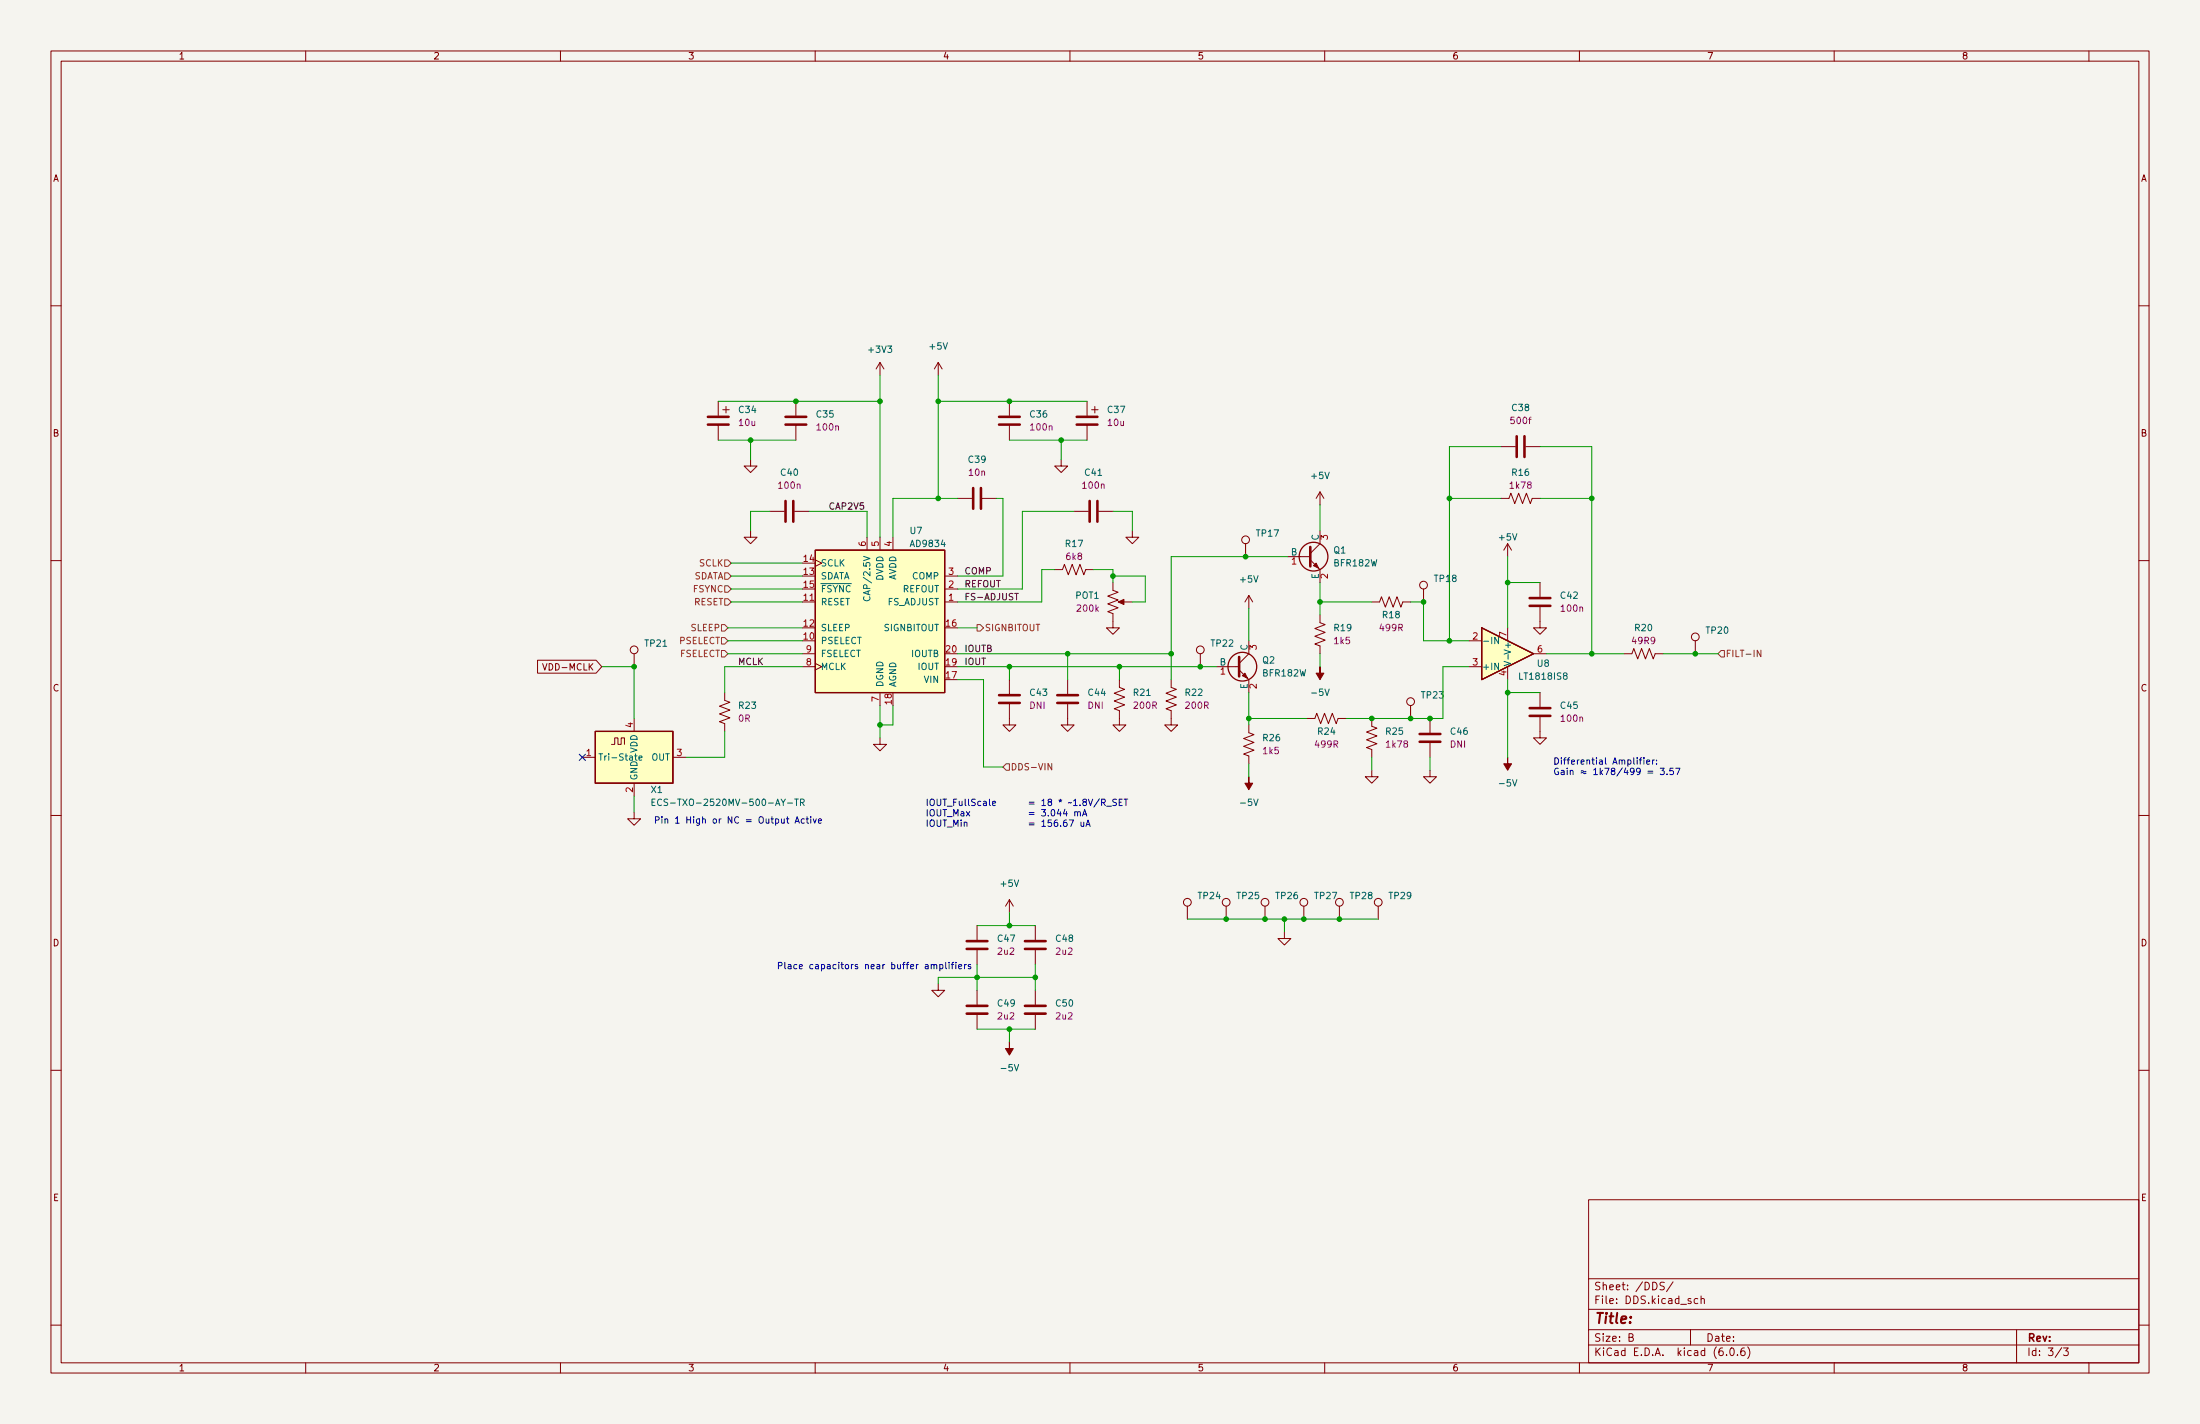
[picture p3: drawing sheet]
<svg xmlns="http://www.w3.org/2000/svg" width="432mm" height="279mm" viewBox="0 0 432 279" stroke-linecap="round" stroke-linejoin="round" font-family="sans-serif">
<path d="M0 0h431.8v279.4h-431.8z" fill="#f5f4ef" stroke="#f5f4ef" stroke-width=".2"/>
<g fill="none" stroke="#840000" stroke-width=".2">
<path d="M10 10h411.8v259.4h-411.8zM12 12h407.8v255.4h-407.8zM60 10v2M110 10v2M160 10v2M210 10v2M260 10v2M310 10v2M360 10v2M410 10v2M10 60h2M419.8 60h2"/>
<path d="M141 78.7v2.8M142.5 79.8v1.2M156.2 78.7v2.8M172.7 71.1v2.6M172.7 71.1l-.7 1.3M172.7 71.1l.8 1.3M184.1 71.1l-.7 1.3M184.1 71.1v2.6M184.1 71.1l.8 1.3M198.1 78.7v2.8M213.4 78.7v2.8M214.9 79.8v1.2"/>
<path d="M141 83.6v2.8M141.9 80.4h1.2M147.3 90.2v1.2h1.3l-1.3 1.3-1.3-1.3h1.3M156.2 83.6v2.8M188 97.8h2.8M192.8 97.8h2.8M198.1 83.6v2.8M208.3 90.2v1.2h1.2l-1.2 1.3-1.3-1.3h1.3M213.4 83.6v2.8M214.2 80.4h1.3M259.1 96.5l-.8 1.3M259.1 96.5v2.6"/>
<path d="M259.1 96.5l.7 1.3M294.6 97.8h1.6l.3-1 .8 2 .8-2 .7 2 .8-2 .8 2 .3-1h1.6M294.6 87.6h2.8M299.5 87.6h2.8M10 110h2M147.3 104.1v1.3h1.3l-1.3 1.3-1.3-1.3h1.3M151.1 100.3h2.8M156 100.3h2.7M157.5 118.1h2.5M160 109.9l1.3 .6-1.3 .6M170.2 105.4v2.6M172.7 105.4v2.6"/>
<path d="M175.3 105.4v2.6M185.4 118.1h2.6M185.4 115.6h2.6M185.4 113h2.6M207 111.8h1.5l.4-1.1 .8 2.1 .7-2.1 .8 2.1 .8-2.1 .7 2.1 .4-1h1.5M210.8 100.3h2.8M215.6 100.3h2.8M218.4 114.3v1.5l1.1 .4-2.1 .8 2.1 .7-2.1 .8 2.1 .8-2.1 .7 1 .4v2.8h1.3l-1.3 1.3-1.2-1.3h1.2M220.2 118.1h2M222.2 104.1v1.3h1.3l-1.3 1.3-1.2-1.3h1.2M244.5 106.7v2.5M245.1 116.8v2.6"/>
<path d="M245.1 116.8l-.8 1.3M245.1 116.8l.8 1.3M252.7 109.2h4.5M257.2 109.9l1.9 1.9v2.5M259.1 104.1v2.6l-1.9 1.9M269.2 118.1h1.6l.3-1 .8 2 .8-2 .7 2 .8-2 .8 2 .3-1h1.6M279.4 115.6v2.5M295.9 106.7l-.8 1.3M295.9 106.7v2.5M295.9 106.7l.8 1.3M302.3 119.1v4.1h1.2l-1.2 1.3-1.3-1.3h1.3M302.3 114.3v2.8"/>
<path d="M419.8 110h2M105.5 129.5h11.5l1.1 1.3-1.1 1.3h-11.5zM106.5 130.2l.4 1.3 .5-1.3M124.5 128.3v2.5M142.2 135.9v1.5l1.1 .4-2.1 .8 2.1 .7-2.1 .8 2.1 .7-2.1 .8 1 .4v1.5M157.5 130.8h2.5M157.5 128.3h2.5M160 130.2l1.3 .6-1.3 .6M172.7 135.9v2.5M198.1 138.2v4h1.3l-1.3 1.3-1.3-1.3h1.3M198.1 133.4v2.7M209.5 138.2v4h1.3l-1.3 1.3-1.2-1.3h1.2"/>
<path d="M209.5 133.4v2.7M219.7 133.4v1.5l1 .4-2 .7 2 .8-2 .7 2 .8-2 .8 1 .3v2.8h1.3l-1.3 1.3-1.3-1.3h1.3M229.9 133.4v1.5l1 .4-2 .7 2 .8-2 .7 2 .8-2 .8 1 .3v2.8h1.2l-1.2 1.3-1.3-1.3h1.3M235.6 128.3v2.5M238.8 130.8h4.4M243.2 131.4l1.9 2v2.5M245.1 125.7v2.6l-1.9 1.9M259.1 120.7v1.5l1 .4-2 .7 2 .8-2 .7 2 .8-2 .8 1 .3v1.6M276.9 138.4v2.6M288.3 130.8h2.5M288.3 125.7h2.5M295.9 123.2v2.5"/>
<path d="M295.9 130.8v2.6M301 128.3h2.5M302.3 135.9v2.8M318.8 128.3h1.5l.4-1 .7 2 .8-2 .8 2 .7-2 .8 2 .4-1h1.5M332.7 125.7v2.6M10 160h2M114.3 148.6h2.5M120 146.1h.6v-1.3h.7v1.3h.6v-1.3h.7v1.3M124.5 159.4v1.3h1.2l-1.2 1.2-1.3-1.2h1.3M124.5 141v2.5M124.5 153.7v2.5M132.1 148.6h2.5"/>
<path d="M172.7 144.8v1.3h1.3l-1.3 1.2-1.3-1.2h1.3M245.1 142.2v1.6l1 .3-2 .8 2 .8-2 .7 2 .8-2 .8 1 .3v1.6M256.5 141h1.6l.3-1 .8 2 .8-2 .7 2 .8-2 .8 2 .3-1h1.6M269.2 151.1v1.3h1.3l-1.3 1.3-1.2-1.3h1.2M269.2 141v1.5l1.1 .4-2.1 .7 2.1 .8-2.1 .8 2.1 .7-2.1 .8 1 .4v1.5M280.7 151.1v1.3h1.2l-1.2 1.3-1.3-1.3h1.3M280.7 141v2.8M280.7 145.8v2.8M302.3 140.7v4.1h1.2l-1.2 1.3-1.3-1.3h1.3M419.8 160h2M198.1 176.5l-.7 1.3M198.1 176.5v2.6"/>
<path d="M198.1 176.5l.8 1.3M233 177.8v2.5M240.7 177.8v2.5M248.3 177.8v2.5M255.9 177.8v2.5M262.9 177.8v2.5M270.5 177.8v2.5M184.1 193v1.3h1.3l-1.3 1.3-1.2-1.3h1.2M191.8 181.6v2.8M191.8 186.4v2.8M191.8 194.3v2.8M191.8 199.1v2.8"/>
<path d="M203.2 181.6v2.8M203.2 186.4v2.8M203.2 194.3v2.8M203.2 199.1v2.8M252.1 182.9v1.3h1.3l-1.3 1.2-1.3-1.2h1.3M10 210h2M419.8 210h2M311.8 235.4h108v32h-108zM10 260h2M311.8 256.9h108M311.8 250.9h108M326.7 251.6h-.6l-.3 .3 .1 .3 .7 .3v.4l-.2 .2-.6-.1"/>
<path d="M328.4 251.5l-1.3 1.9M333.2 254.9l-.4-.1-.3 .3 .2 .6h.5M333.9 254.9l.2-.1 .3 .1 .1 .9M333.9 254.3v1.5M419.8 260h2M60 267.4v2M110 267.4v2M160 267.4v2M210 267.4v2M260 267.4v2M310 267.4v2M311.8 263.9h108"/>
<path d="M311.8 260.9h108M319.7 262.4l.7-.1 .1-.2-.1-.4h-.7v1.5h.6l.3-.3a.39 .39 0 0 0-.4-.5M331.8 260.9v3M338.9 265.8v.2M339.7 264.5h.2a.8 .8 0 0 1 .5 .7 .8 .8 0 0 1-.5 .8 1 1 0 0 1-.2-1.5zM341 265.8v.2M342.4 264.5a.59 .59 0 0 0-.7 .6v.6l.1 .2 .4 .1 .2-.2 .1-.5-.1-.2-.5-.1-.2 .3M343 264.3a1.72 1.72 0 0 1 0 2.2M360 267.4v2M395.8 260.9v6.5M404.7 264.4l-1.3 1.9M405 264.5h.9l-.5 .5 .5 .2v.6l-.2 .2-.7-.2"/>
<path d="M410 267.4v2"/>
<circle cx="244.5" cy="105.9" r=".76"/>
<circle cx="279.4" cy="114.8" r=".76"/>
<circle cx="124.5" cy="127.5" r=".76"/>
<circle cx="235.6" cy="127.5" r=".76"/>
<circle cx="276.9" cy="137.7" r=".76"/>
<circle cx="332.7" cy="125" r=".76"/>
<circle cx="233" cy="177" r=".76"/>
<circle cx="240.7" cy="177" r=".76"/>
<circle cx="248.3" cy="177" r=".76"/>
<circle cx="255.9" cy="177" r=".76"/>
<circle cx="262.9" cy="177" r=".76"/>
<circle cx="270.5" cy="177" r=".76"/>
</g>
<g fill="#ffffc2" stroke="#ffffc2" stroke-width=".2">
<path d="M160 108h25.4v27.9h-25.4z"/>
<path d="M116.8 143.5h15.3v10.2h-15.3z"/>
<path d="M290.8 123.2l10.2 5.1-10.2 5.1z"/>
</g>
<g fill="none" stroke="#840000" stroke-width=".25">
<path d="M160 108h25.4v27.9h-25.4zM290.8 123.2l10.2 5.1-10.2 5.1zM116.8 143.5h15.3v10.2h-15.3z"/>
<circle cx="257.8" cy="109.2" r="2.82"/>
<circle cx="243.8" cy="130.8" r="2.82"/>
</g>
<path d="M169.6 117.1a.6 .6 0 0 0 .4 .8 .6 .6 0 0 0 .8-.6l-.2-.2M294.1 125v1.3l-.7-1.3v1.3M124.7 147.9v1.1l.3 .2M125.4 148.7l.6-.1v-.2l-.4-.1-.2 .2 .1 .6h.5M128 157.4h.4M128.6 156.8h-.6v1.3h.6M129.8 156.9a.6 .6 0 0 0-.8 .4 .6 .6 0 0 0 .6 .8l.2-.2M156 156.8h.7M156.3 156.8v1.3M157.1 157.4h.6l.1-.5-.7-.1v1.3M157.4 157.4l.4 .7" fill="none" stroke="#006464" stroke-width=".2"/>
<g fill="#840000" stroke="#840000" stroke-width=".2">
<path d="M295.9 148.6v1.3h.8l-.8 1.2-.8-1.2h.8z"/>
<path d="M245.1 152.4v1.3h.8l-.8 1.2-.8-1.2h.8z"/>
<path d="M198.1 204.5v1.2h.8l-.8 1.3-.7-1.3h.7z"/>
<path d="M259.1 130.8v1.3h.7l-.7 1.3-.8-1.3h.8z"/>
<path d="M219.5 118.1l1.1-.5v1z"/>
<path d="M243.8 132.6l.5-.5 .6 1z"/>
<path d="M257.8 111l.5-.5 .5 1z"/>
</g>
<g fill="none" stroke="#840000" stroke-width=".51">
<path d="M138.9 81.8h4.1M138.9 83.3h4.1M154.2 98.3v4.1M154.2 81.8h4M154.2 83.3h4M155.7 98.3v4.1M191 95.8v4M192.5 95.8v4M196.1 81.8h4.1M196.1 83.3h4.1M211.3 81.8h4.1M211.3 83.3h4.1"/>
<path d="M213.9 98.3v4.1M215.4 98.3v4.1M297.7 85.6v4.1M299.2 85.6v4.1M257.2 107.3v3.8M300.2 117.3h4.1M300.2 118.9h4.1M196.1 137.9h4.1M196.1 136.4h4.1M207.5 137.9h4.1M207.5 136.4h4.1M243.2 128.9v3.8"/>
<path d="M300.2 138.9h4.1M278.6 144h4.1M278.6 145.5h4.1M300.2 140.5h4.1M189.7 198.9h4.1M189.7 197.4h4.1M189.7 186.2h4.1M189.7 184.7h4.1M201.2 198.9h4M201.2 197.4h4M201.2 186.2h4M201.2 184.7h4"/>
</g>
<path d="M142.2 117.5h.7l.6 .6-.6 .6h-.7zM142.2 114.9h.7l.6 .7-.6 .6h-.7zM142.2 109.9h.7l.6 .6-.6 .6h-.7zM142.2 112.4h.7l.6 .6-.6 .7h-.7zM141.6 122.6h.6l.7 .6-.7 .6h-.6zM141.6 127.6h.6l.7 .7-.7 .6h-.6zM141.6 125.1h.6l.7 .6-.7 .7h-.6zM191.8 122.6h.6l.6 .6-.6 .6h-.6zM337.8 127.6h.7v1.3h-.7l-.6-.6zM345.6 127.6v1.2l-.7-1.2v1.2M197.5 149.9h.6v1.2h-.6l-.7-.6zM206.4 149.8v1.3l-.7-1.3v1.3" fill="none" stroke="#725600" stroke-width=".2"/>
<path d="M199.2 116.4h.7" fill="none" stroke="#0f0f0f" stroke-width=".2"/>
<g fill="none" stroke="#0000c2" stroke-width=".2">
<path d="M202 159.4h1M202 159.8h1M204.4 158.8h.8l-.4 .5 .4 .1v.6l-.2 .1-.6-.1M205.8 160v.1M206.5 158.9l.1-.1a.68 .68 0 0 1 .4 .7 .68 .68 0 0 1-.4 .6 .84 .84 0 0 1-.1-1.2zM207.8 158.8l-.3 .9h.8M208.1 159.3v.8M209 158.8l-.3 .9h.8M209.3 159.3v.8M211 159.4l.4-.1 .1 .8M211 159.3v.8M211.5 159.4l.2-.1h.3v.8"/>
<path d="M212 157.9v.2M212.6 159.7h.6M212.8 157.3l-.3-.2 .1-.2 .2-.1 .3 .1 .1 .3-.5 .2-.2 .2v.2l.3 .3h.2l.3-.3-.1-.3-.2-.2M213.6 156.8l.4 1.3 .5-1.3M215.8 156.7l-1.1 1.7M216.2 157.5l.6-.1 .1-.5-.7-.1v1.3M216.5 157.5l.4 .6M217.2 158.2h1M219.1 156.9l-.5-.1-.1 .1v.4l.5 .2 .1 .3-.2 .3-.5-.1M219.7 157.4h.4M220.3 156.8h-.6v1.3h.6M220.6 156.8h.8"/>
<path d="M221 156.8v1.3M305.8 150.8a.59 .59 0 0 0-.7 .6 .59 .59 0 0 0 .7 .5l.1-.5h-.2M306.4 151.2h.5l.1 .8M307 151.4l-.4 .1-.2 .2 .2 .3 .4-.1M307.6 151.1v.9M308.2 151.3l.5-.1v.8M308.2 151.1v.9M310.3 151.7l.3-.1 .4 .2 .3-.1M310.3 151.3l.3-.1 .4 .2 .3-.1M312.8 151.1l.4-.4v1.3M312.8 152h.7M314.1 150.7v1.3"/>
<path d="M314.2 151.5l.4 .5M314.6 151.1l-.5 .5M315 150.7h.8l-.5 1.3M316.5 151.3l-.3-.3 .1-.2 .2-.1 .3 .1 .1 .3-.5 .2-.2 .2v.2l.3 .3h.2l.3-.3v-.2l-.3-.2M318.4 150.7l-1.1 1.6M319.1 150.7l-.3 .9h.8M319.4 151.1v.9M320.7 151.3l-.2 .2-.4-.1-.1-.1 .1-.5 .4-.1 .2 .3v.7l-.2 .2-.4 .1M321.7 149.1h.5M321.9 151.3l-.2 .2-.4-.1-.1-.1 .1-.5 .4-.1 .2 .3v.7l-.2 .2-.4 .1M322.2 148.7l-.3 .2v1M322.7 148.7v.1"/>
<path d="M322.7 149.1v.8M323.2 149.5l.6-.1-.1-.2-.3-.1-.2 .2 .1 .6h.4M323.4 151.3h1M323.4 151.7h1M324.4 149.1v.8M324.7 149.1l-.3 .2M325.1 149.8v.1M325.1 149.2v.1M325.9 150.7h.7l-.4 .5 .4 .1v.6l-.2 .1-.5-.1M327.2 151.9v.1M328.4 150.7h-.6l-.1 .6 .2-.1 .4 .1 .2 .1-.1 .5-.2 .1-.5-.1M328.9 150.7h.8l-.5 1.3"/>
<path d="M154.4 160.7h.4M154.5 160.2v1.1l.3 .2M156 161.5l.5-1.3 .4 1.3M156.2 161.2h.6M157.9 160.7h-.4l-.2 .2 .1 .6h.5M158.2 160.7h.5M158.4 160.2v1.1l.3 .2M159.1 160.2v.2M159.1 160.7v.8M159.6 160.7l.3 .8 .3-.8M160.6 161.1l.6-.1v-.3h-.4l-.2 .1 .1 .7h.5M182 160.9v1.3"/>
<path d="M182.6 161.1l.2-.2a.43 .43 0 0 1 .6 .4v.4a.42 .42 0 0 1-.4 .5 .42 .42 0 0 1-.5-.5zM183.9 160.9v1l.3 .3h.2l.2-.3v-1M185.4 160.9v1.3M185.9 162.3h1M187.2 162.2v-1.3l.4 .9 .4-.9v1.3M188.6 161.3v.9M189.2 161.4h.5l.1 .8M189.2 161.3v.9M202 161.5h1M202 161.8h1M204.5 161.2l.3-.3v1.3M204.5 162.2h.7"/>
<path d="M206.4 160.9h-.6l-.1 .6 .2-.1h.4l.1 .2v.4l-.2 .2-.5-.2M207.5 160.9h-.4l-.1 .3-.1 .7 .2 .3 .5-.2v-.4l-.1-.2h-.4l-.2 .2M208.2 162v.2M209.3 160.9h-.3l-.2 .3-.1 .7 .3 .3 .4-.2v-.4l-.1-.2h-.3l-.3 .2M209.9 160.9h.8l-.5 1.3M212.2 161.3v.8l.5-.1M212.5 160.1l.4-1.3 .4 1.3M212.7 161.3v.9M213.1 162.2l.5-1.3 .4 1.3M213.3 161.8h.6M182.8 189.4l.5-.1v.8M183.3 189.4l.2-.2 .3 .1 .1 .8"/>
<path d="M184.5 189.3l.3-.1 .3 .3-.1 .5h-.5M184.5 189.2v1.3M185.6 188.8v1.1l.2 .2M186.3 188.8v.1M186.3 189.2v.9M186.7 189.2h.5M187.2 188.8l-.3 .2v1.1M187.6 188.8v.1M187.6 189.2v.9M188.2 189.7l.6-.2-.1-.2-.4-.1-.1 .2v.6h.5M189.3 189.2v.9M189.7 189.2l-.4 .3"/>
<path d="M190.5 189.3l-.3-.1-.2 .2 .1 .2 .4 .1v.3h-.5"/>
</g>
<g fill="none" stroke="#009600" stroke-width=".2">
<path d="M141 78.7h31.7M172.7 73.7v31.7M184.1 78.7h29.3M184.1 73.7v24.1M141 86.4h15.2M147.3 86.4v3.8M188 97.8h-12.7v7.6M195.6 97.8h1.2v15.2h-8.8M198.1 86.4h15.3M208.3 86.4v3.8M259.1 99.1v5M284.5 97.8h10.1"/>
<path d="M294.6 87.6h-10.1v38.1M302.3 97.8h10.1M302.3 87.6h10.1v40.7M143.5 113h14M143.5 110.5h14M143.5 118.1h14M143.5 115.6h14M151.1 100.3h-3.8v3.8M158.7 100.3h11.5v5.1M207 111.8h-2.5v6.3h-16.5M210.8 100.3h-10.1v15.3h-12.7M214.6 111.8h3.8v2.5"/>
<path d="M218.4 100.3h3.8v3.8M218.4 113h6.4v5.1h-2.6M245.1 119.4v6.3M252.7 109.2h-22.8v24.2M259.1 118.1h10.1M259.1 114.3v6.4M276.9 118.1h2.5v7.6h8.9M295.9 109.2v14M295.9 114.3h6.4M118.1 130.8h6.4v10.2M142.9 123.2h14.6M142.9 128.3h14.6"/>
<path d="M142.9 125.7h14.6M157.5 130.8h-15.3v5.1M172.7 138.4v6.4M175.3 138.4v3.8h-2.6M188 123.2h3.8M188 128.3h41.9M188 130.8h50.8M188 133.4h5v17.1h3.8M198.1 130.8v2.6M209.5 128.3v5.1M219.7 130.8v2.6M245.1 135.9v6.3"/>
<path d="M259.1 128.3v2.5M288.3 130.8h-5.1v10.2h-19M295.9 133.4v15.2M295.9 135.9h6.4M303.5 128.3h15.3M326.4 128.3h10.8M124.5 156.2v3.2M142.2 143.5v5.1h-7.6M245.1 141h11.4M245.1 149.9v2.5M269.2 148.6v2.5M280.7 148.6v2.5"/>
<path d="M198.1 179.1v2.5M191.8 189.2v5.1M191.8 181.6h11.4M203.2 191.8h-19.1v1.2M203.2 189.2v5.1M233 180.3h37.5M252.1 180.3v2.6M191.8 201.9h11.4M198.1 201.9v2.6"/>
</g>
<path d="M113.7 148l1.2 1.2M114.9 148l-1.2 1.2" fill="none" stroke="#000084" stroke-width=".2"/>
<g fill="#009600" stroke="#009600" stroke-width=".2">
<circle cx="284.5" cy="125.7" r=".46"/>
<circle cx="295.9" cy="114.3" r=".46"/>
<circle cx="259.1" cy="118.1" r=".46"/>
<circle cx="312.4" cy="97.8" r=".46"/>
<circle cx="269.2" cy="141" r=".46"/>
<circle cx="284.5" cy="97.8" r=".46"/>
<circle cx="124.5" cy="130.8" r=".46"/>
<circle cx="172.7" cy="142.2" r=".46"/>
<circle cx="262.9" cy="180.3" r=".46"/>
<circle cx="255.9" cy="180.3" r=".46"/>
<circle cx="245.1" cy="141" r=".46"/>
<circle cx="235.6" cy="130.8" r=".46"/>
<circle cx="248.3" cy="180.3" r=".46"/>
<circle cx="240.7" cy="180.3" r=".46"/>
<circle cx="252.1" cy="180.3" r=".46"/>
<circle cx="198.1" cy="130.8" r=".46"/>
<circle cx="147.3" cy="86.4" r=".46"/>
<circle cx="184.1" cy="97.8" r=".46"/>
<circle cx="156.2" cy="78.7" r=".46"/>
<circle cx="184.1" cy="78.7" r=".46"/>
<circle cx="172.7" cy="78.7" r=".46"/>
<circle cx="198.1" cy="78.7" r=".46"/>
<circle cx="208.3" cy="86.4" r=".46"/>
<circle cx="219.7" cy="130.8" r=".46"/>
<circle cx="218.4" cy="113" r=".46"/>
<circle cx="229.9" cy="128.3" r=".46"/>
<circle cx="244.5" cy="109.2" r=".46"/>
<circle cx="312.4" cy="128.3" r=".46"/>
<circle cx="279.4" cy="118.1" r=".46"/>
<circle cx="295.9" cy="135.9" r=".46"/>
<circle cx="332.7" cy="128.3" r=".46"/>
<circle cx="280.7" cy="141" r=".46"/>
<circle cx="276.9" cy="141" r=".46"/>
<circle cx="209.5" cy="128.3" r=".46"/>
<circle cx="198.1" cy="201.9" r=".46"/>
<circle cx="191.8" cy="191.8" r=".46"/>
<circle cx="198.1" cy="181.6" r=".46"/>
<circle cx="203.2" cy="191.8" r=".46"/>
</g>
<text font-size="2.8" fill="#840000" x="312.8" y="259.7">Title:</text>
<g font-size="2.1" fill="#840000">
<text x="312.8" y="255.9">File: DDS.kicad_sch</text>
<text x="312.8" y="253.2">Sheet: /DDS/</text>
<text x="312.8" y="263.2">Size: B</text>
<text x="334.8" y="263.2">Date:</text>
<text x="397.8" y="263.2">Rev:</text>
<text x="312.8" y="266">KiCad E.D.A. kicad (6.0.6)</text>
<text x="397.8" y="266">Id: 3/3</text>
</g>
<g font-size="1.8" fill="#840000">
<text x="35" y="11.7">1</text>
<text x="85" y="11.7">2</text>
<text x="135" y="11.7">3</text>
<text x="185" y="11.7">4</text>
<text x="235" y="11.7">5</text>
<text x="285" y="11.7">6</text>
<text x="335" y="11.7">7</text>
<text x="385" y="11.7">8</text>
<text x="10.3" y="35.6">A</text>
<text x="420.1" y="35.6">A</text>
<text x="10.3" y="85.7">B</text>
<text x="420.1" y="85.7">B</text>
<text x="107.2" y="131.5">VDD-MCLK</text>
<text x="10.3" y="135.6">C</text>
<text x="420.1" y="135.6">C</text>
<text x="10.3" y="185.7">D</text>
<text x="420.1" y="185.7">D</text>
<text x="10.4" y="235.7">E</text>
<text x="420.2" y="235.7">E</text>
<text x="35" y="269.1">1</text>
<text x="85" y="269.1">2</text>
<text x="135" y="269.1">3</text>
<text x="185" y="269.1">4</text>
<text x="235" y="269.1">5</text>
<text x="285" y="269.1">6</text>
<text x="335" y="269.1">7</text>
<text x="385" y="269.1">8</text>
</g>
<g font-size="1.8" fill="#006464">
<text x="170.6" y="69.2">+3V3</text>
<text x="182.6" y="68.6">+5V</text>
<text x="145.1" y="81">C34</text>
<text x="160.3" y="81.9">C35</text>
<text x="202.2" y="81.9">C36</text>
<text x="217.5" y="81">C37</text>
<text x="296.8" y="80.6">C38</text>
<text x="153.3" y="93.3">C40</text>
<text x="190.1" y="90.8">C39</text>
<text x="213" y="93.3">C41</text>
<text x="257.5" y="94">+5V</text>
<text x="296.8" y="93.3">R16</text>
<text x="178.7" y="104.8">U7</text>
<text x="178.9" y="107.3">AD9834</text>
<text x="209.2" y="107.3">R17</text>
<text x="246.7" y="105.3">TP17</text>
<text x="258.8" y="106" transform="rotate(-90 258.8 106)">C</text>
<text x="294.3" y="106">+5V</text>
<text x="161" y="113.7">SDATA</text>
<text x="161" y="111.1">SCLK</text>
<text x="173.4" y="114" transform="rotate(-90 173.4 114)">DVDD</text>
<text x="175.9" y="114" transform="rotate(-90 175.9 114)">AVDD</text>
<text x="179.1" y="113.7">COMP</text>
<text x="253.4" y="109">B</text>
<text x="258.8" y="113.6" transform="rotate(-90 258.8 113.6)">E</text>
<text x="261.8" y="108.6">Q1</text>
<text x="261.9" y="111.1">BFR182W</text>
<text x="161" y="118.7">RESET</text>
<text x="161" y="116.2">~{FSYNC}</text>
<text x="170.8" y="116.8" transform="rotate(-90 170.8 116.8)">CAP/2.5V</text>
<text x="174.1" y="118.7">FS_ADJUST</text>
<text x="177.1" y="116.2">REFOUT</text>
<text x="211.1" y="117.5">POT1</text>
<text x="243.5" y="114.3">+5V</text>
<text x="281.6" y="114.2">TP18</text>
<text x="306.4" y="117.5">C42</text>
<text x="161" y="123.8">SLEEP</text>
<text x="173.5" y="123.8">SIGNBITOUT</text>
<text x="261.9" y="123.8">R19</text>
<text x="271.4" y="121.3">R18</text>
<text x="321" y="123.8">R20</text>
<text x="334.9" y="124.3">TP20</text>
<text x="126.7" y="126.9">TP21</text>
<text x="161" y="126.4">PSELECT</text>
<text x="161" y="131.4">MCLK</text>
<text x="161" y="128.9">FSELECT</text>
<text x="178.9" y="128.9">IOUTB</text>
<text x="180.2" y="131.4">IOUT</text>
<text x="237.8" y="126.9">TP22</text>
<text x="239.4" y="130.6">B</text>
<text x="244.9" y="127.6" transform="rotate(-90 244.9 127.6)">C</text>
<text x="247.8" y="130.2">Q2</text>
<text x="290.8" y="126.4">-IN</text>
<text x="290.8" y="131.4">+IN</text>
<text x="296.5" y="130.8" transform="rotate(-90 296.5 130.8)">V- V+</text>
<text x="301.8" y="130.8">U8</text>
<text x="173.4" y="134.9" transform="rotate(-90 173.4 134.9)">DGND</text>
<text x="175.9" y="134.9" transform="rotate(-90 175.9 134.9)">AGND</text>
<text x="181.5" y="134">VIN</text>
<text x="202.2" y="136.5">C43</text>
<text x="213.7" y="136.5">C44</text>
<text x="222.6" y="136.5">R21</text>
<text x="232.7" y="136.5">R22</text>
<text x="244.9" y="135.2" transform="rotate(-90 244.9 135.2)">E</text>
<text x="248" y="132.7">BFR182W</text>
<text x="257.7" y="136.5">-5V</text>
<text x="279.1" y="137">TP23</text>
<text x="298.5" y="133.3">LT1818IS8</text>
<text x="145.1" y="139.1">R23</text>
<text x="306.4" y="139.1">C45</text>
<text x="117.3" y="149.2">Tri-State</text>
<text x="125.1" y="147.8" transform="rotate(-90 125.1 147.8)">VDD</text>
<text x="127.8" y="149.2">OUT</text>
<text x="248" y="145.4">R26</text>
<text x="258.7" y="144.1">R24</text>
<text x="272.1" y="144.1">R25</text>
<text x="284.8" y="144.1">C46</text>
<text x="125.1" y="153.2" transform="rotate(-90 125.1 153.2)">GND</text>
<text x="127.8" y="155.6">X1</text>
<text x="294.5" y="154.3">-5V</text>
<text x="130.6" y="158.1">ECS-TXO-2520MV-500-AY-TR</text>
<text x="243.7" y="158.1">-5V</text>
<text x="196.5" y="174">+5V</text>
<text x="235.2" y="176.4">TP24</text>
<text x="242.9" y="176.4">TP25</text>
<text x="250.5" y="176.4">TP26</text>
<text x="258.1" y="176.4">TP27</text>
<text x="265.1" y="176.4">TP28</text>
<text x="272.7" y="176.4">TP29</text>
<text x="195.9" y="184.8">C47</text>
<text x="207.3" y="184.8">C48</text>
<text x="195.9" y="197.5">C49</text>
<text x="207.3" y="197.5">C50</text>
<text x="196.7" y="210.2">-5V</text>
</g>
<g font-size="1.8" fill="#840084">
<text x="145.1" y="83.6">10u</text>
<text x="217.5" y="83.6">10u</text>
<text x="296.7" y="83.2">500f</text>
<text x="160.5" y="84.5">100n</text>
<text x="202.4" y="84.5">100n</text>
<text x="152.9" y="95.9">100n</text>
<text x="190.2" y="93.3">10n</text>
<text x="212.6" y="95.9">100n</text>
<text x="296.5" y="95.9">1k78</text>
<text x="209.3" y="109.9">6k8</text>
<text x="211.5" y="120">200k</text>
<text x="270.9" y="123.8">499R</text>
<text x="306.5" y="120">100n</text>
<text x="261.9" y="126.4">1k5</text>
<text x="320.5" y="126.4">49R9</text>
<text x="145" y="141.6">0R</text>
<text x="202.1" y="139.1">DNI</text>
<text x="213.5" y="139.1">DNI</text>
<text x="222.7" y="139.1">200R</text>
<text x="232.8" y="139.1">200R</text>
<text x="306.5" y="141.6">100n</text>
<text x="248" y="148">1k5</text>
<text x="258.2" y="146.7">499R</text>
<text x="272.2" y="146.7">1k78</text>
<text x="284.6" y="146.7">DNI</text>
<text x="195.9" y="187.3">2u2</text>
<text x="207.3" y="187.3">2u2</text>
<text x="195.9" y="200">2u2</text>
<text x="207.3" y="200">2u2</text>
</g>
<g font-size="1.8" fill="#0f0f0f">
<text x="162.6" y="100">CAP2V5</text>
<text x="189.2" y="112.7">COMP</text>
<text x="189.2" y="117.8">FS-ADJUST</text>
<text x="189.2" y="115.2">REFOUT</text>
<text x="144.8" y="130.5">MCLK</text>
<text x="189.2" y="127.9">IOUTB</text>
<text x="189.2" y="130.5">IOUT</text>
</g>
<g font-size="1.8" fill="#a90000">
<text x="169.9" y="107.2" transform="rotate(-90 169.9 107.2)">6</text>
<text x="172.5" y="107.2" transform="rotate(-90 172.5 107.2)">5</text>
<text x="175" y="107.2" transform="rotate(-90 175 107.2)">4</text>
<text x="260.6" y="105.9" transform="rotate(-90 260.6 105.9)">3</text>
<text x="157.8" y="112.8">13</text>
<text x="157.8" y="110.2">14</text>
<text x="186.2" y="112.8">3</text>
<text x="253.5" y="110.7">1</text>
<text x="260.6" y="113.5" transform="rotate(-90 260.6 113.5)">2</text>
<text x="157.8" y="117.9">11</text>
<text x="157.8" y="115.3">15</text>
<text x="186.2" y="117.9">1</text>
<text x="186.2" y="115.3">2</text>
<text x="157.8" y="125.5">10</text>
<text x="157.8" y="122.9">12</text>
<text x="185.7" y="122.9">16</text>
<text x="289.1" y="125.5">2</text>
<text x="295.7" y="125" transform="rotate(-90 295.7 125)">7</text>
<text x="158.3" y="130.6">8</text>
<text x="158.3" y="128">9</text>
<text x="185.7" y="130.6">19</text>
<text x="185.7" y="128">20</text>
<text x="246.6" y="127.5" transform="rotate(-90 246.6 127.5)">3</text>
<text x="289.1" y="130.6">3</text>
<text x="301.8" y="128">6</text>
<text x="172.5" y="137.7" transform="rotate(-90 172.5 137.7)">7</text>
<text x="185.7" y="133.1">17</text>
<text x="239.5" y="132.3">1</text>
<text x="246.6" y="135.1" transform="rotate(-90 246.6 135.1)">2</text>
<text x="295.7" y="132.6" transform="rotate(-90 295.7 132.6)">4</text>
<text x="124.2" y="142.7" transform="rotate(-90 124.2 142.7)">4</text>
<text x="175" y="138.1" transform="rotate(-90 175 138.1)">18</text>
<text x="115.1" y="148.3">1</text>
<text x="132.9" y="148.3">3</text>
<text x="124.2" y="155.4" transform="rotate(-90 124.2 155.4)">2</text>
</g>
<g font-size="1.8" fill="#725600">
<text x="136" y="113.7">SDATA</text>
<text x="137.2" y="111.1">SCLK</text>
<text x="136.1" y="116.2">FSYNC</text>
<text x="136.2" y="118.7">RESET</text>
<text x="135.6" y="123.8">SLEEP</text>
<text x="193.2" y="123.8">SIGNBITOUT</text>
<text x="133.3" y="126.4">PSELECT</text>
<text x="133.4" y="128.9">FSELECT</text>
<text x="338.6" y="128.9">FILT-IN</text>
<text x="198.3" y="151.1">DDS-VIN</text>
</g>
<g font-size="1.8" fill="#0000c2">
<text x="304.8" y="150">Differential Amplifier:</text>
<text x="128.3" y="161.6">Pin 1 High or NC = Output Active</text>
<text x="181.6" y="158.1">IOUT_FullScale = 18 * ~1.8V/R_SET</text>
<text x="181.6" y="160.2">IOUT_Max = 3.044 mA</text>
<text x="152.4" y="190.2">Place capacitors near buffer amplifiers</text>
</g>
</svg>
